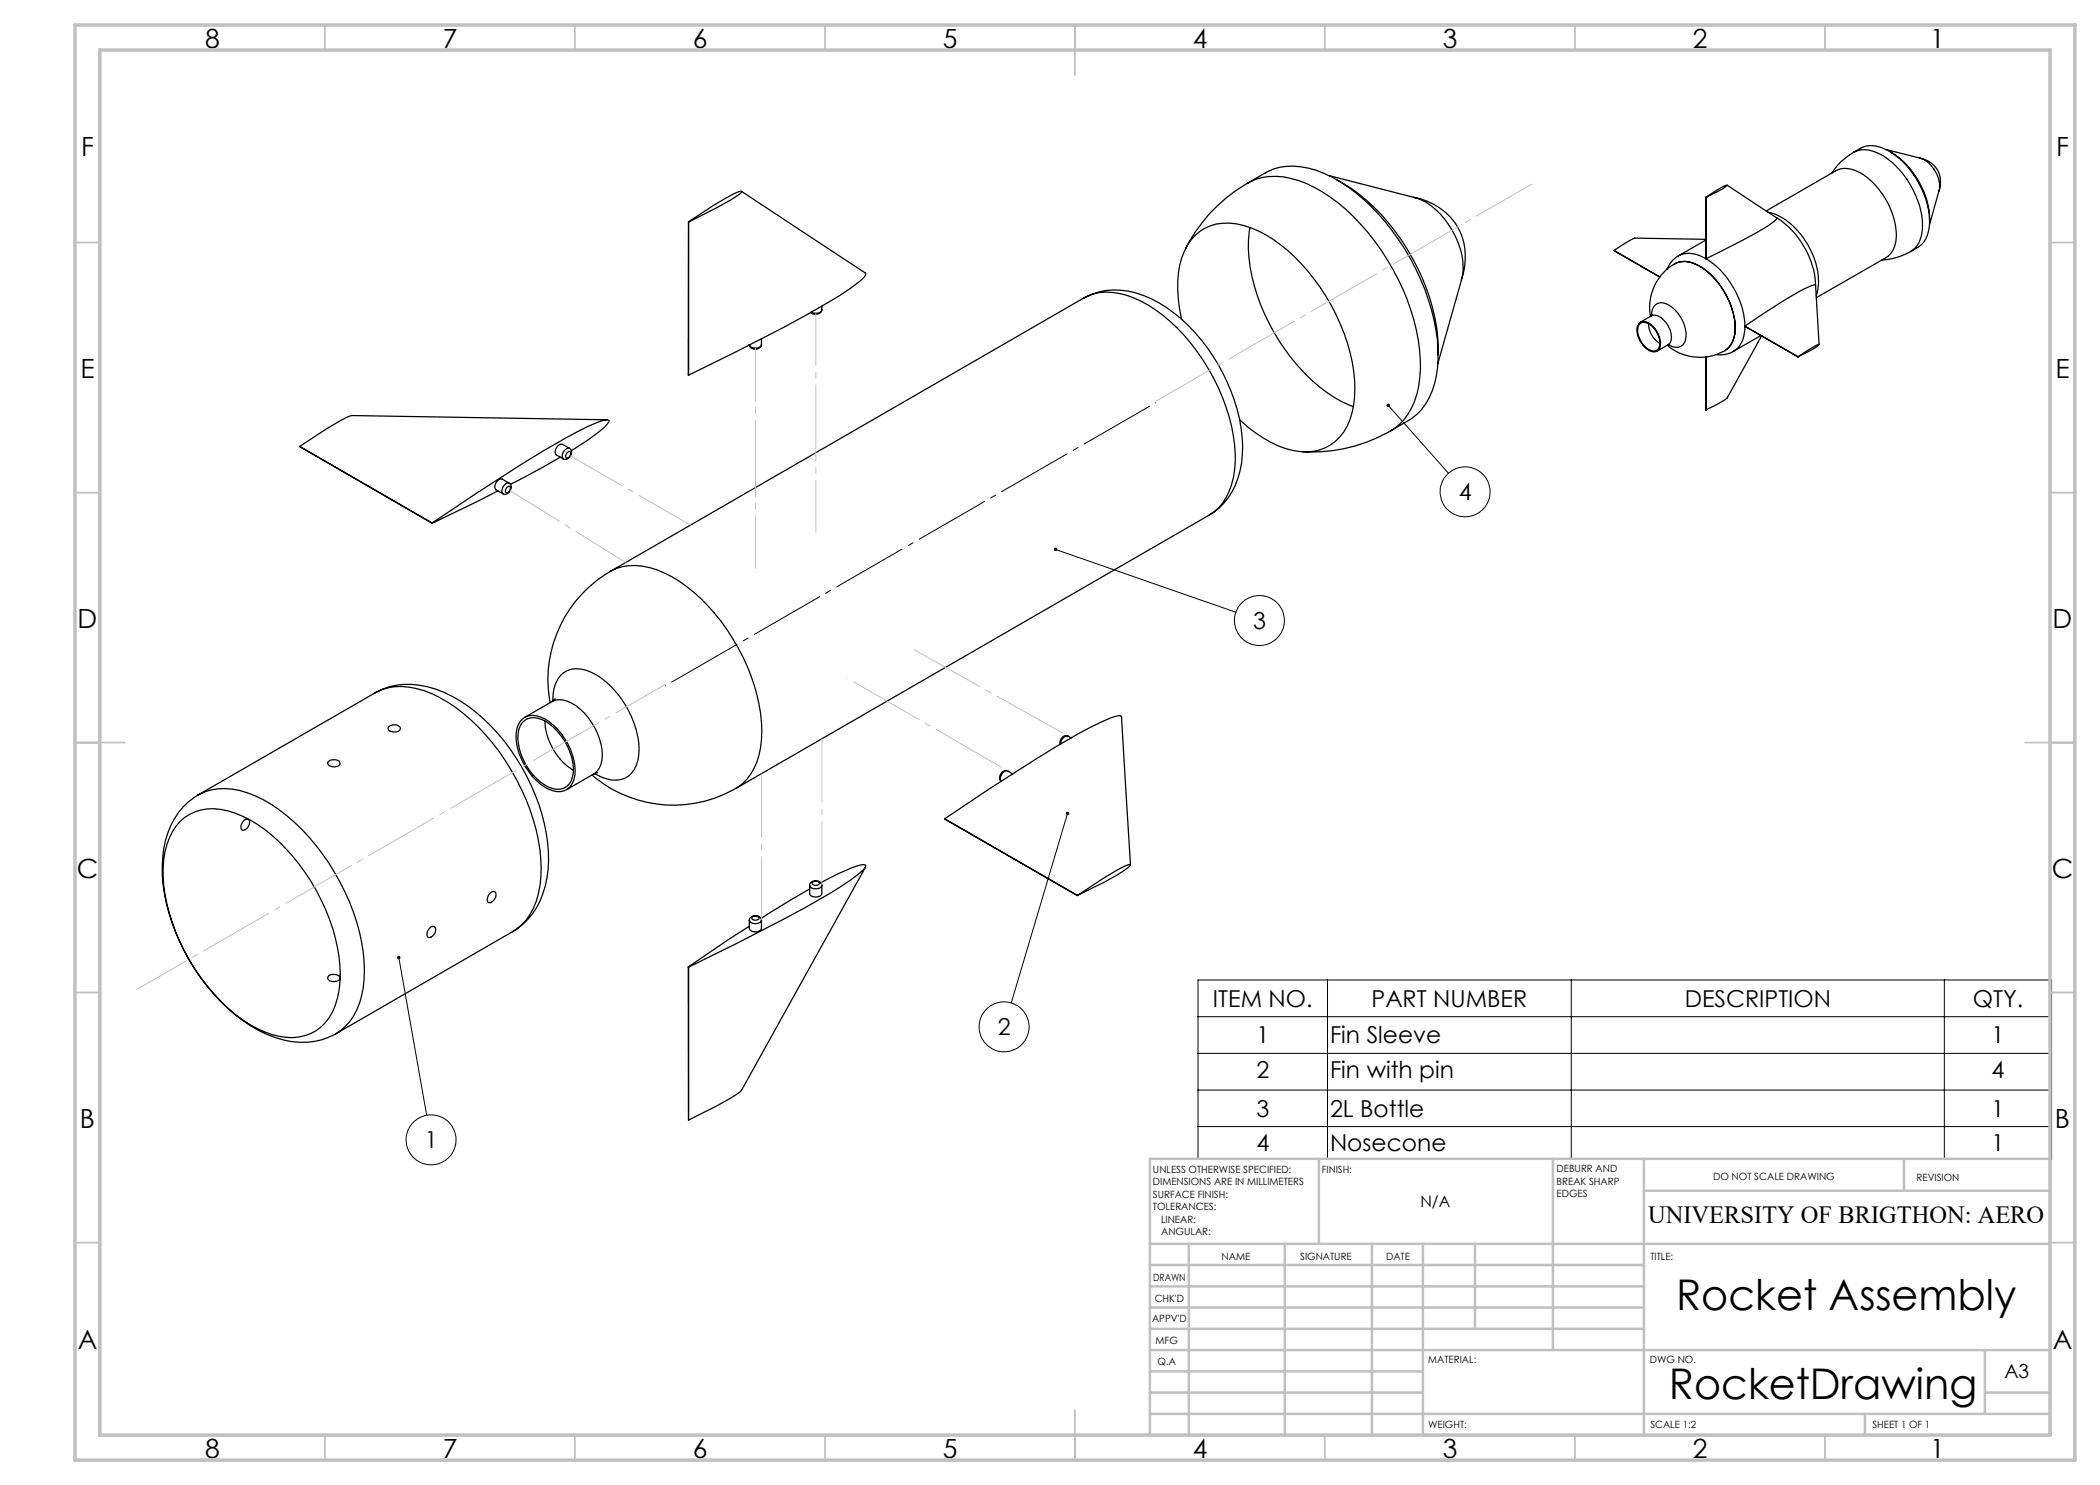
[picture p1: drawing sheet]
<svg xmlns="http://www.w3.org/2000/svg" width="420mm" height="297mm" viewBox="0 0 420 297" stroke-linecap="round" stroke-linejoin="round" font-family="sans-serif">
<g fill="none" stroke="#000" stroke-width=".25">
<path d="M148.3 38.3l24.8 16.3v.5a17.8 17.8 0 0 1-5.1 4 251.1 251.1 0 0 1-20.7 11.2l-9.6 4.7M249.6 36.6a31.3 31.3 0 0 0-12.5 13.2M249.6 36.6a17 17 0 0 1 7.8-3.3 19.1 19.1 0 0 1 12.2 4.1 46 46 0 0 1 17.9 30.6 19.9 19.9 0 0 1-2.4 12.8 10 10 0 0 1-3.4 3.3l-3.5 2M249.6 36.6a12.2 12.2 0 0 1 10.2-.5 32.4 32.4 0 0 1 13.8 10.4 45 45 0 0 1 10.5 25.4 18.7 18.7 0 0 1-2.5 11 10 10 0 0 1-3.4 3.2M265.9 35.1l17.1 4.4a13.9 13.9 0 0 1 8.1 7.8 12.7 12.7 0 0 1 1.3 8.4l-4.9 17.1M267.4 36a38.6 38.6 0 0 1 16.2 17.7 36.4 36.4 0 0 1 4 17.2M282.7 39.4a12.1 12.1 0 0 1 10.2 14.3l-.7 2.3M341.2 39.5l3-2 1.2-.5-.1 .2a15.9 15.9 0 0 1-4.1 2.3zM341.2 39.5h.1M341.2 39.5v12.2M345.4 37l9.9 6.6M370.7 30.5a12.2 12.2 0 0 0-4.3 4.1"/>
<path d="M370.7 30.5l1.4-.8a5.5 5.5 0 0 1 5.3 .3 17.5 17.5 0 0 1 8.5 14.6 5.7 5.7 0 0 1-3.8 5.7M370.7 30.5a5.5 5.5 0 0 1 5.3 .3 17.7 17.7 0 0 1 8.5 14.6 5.5 5.5 0 0 1-2.4 4.9M377.2 29.9l6.9 1.7a6.2 6.2 0 0 1 3.7 6.5l-1.9 6.8M377.9 30.2a16.6 16.6 0 0 1 8 14M384 31.6a4.9 4.9 0 0 1 3.8 6.6M137.7 44.4v30.6M137.7 44.4h.1M137.7 44.4a56.9 56.9 0 0 1 9.8-6l.7-.2 .1 .2a5.4 5.4 0 0 1-2.2 1.6zM216.8 59.6a14 14 0 0 1 13.5 .2 34.6 34.6 0 0 1 15.9 18.4 28 28 0 0 1 1.8 16 13.2 13.2 0 0 1-6.1 8.8M216.8 59.6a11.1 11.1 0 0 1 10 0 32.4 32.4 0 0 1 13.9 12.5 37.3 37.3 0 0 1 6.4 20.3 12.9 12.9 0 0 1-4.4 10l-95.5 55.3a11 11 0 0 0 4.9-8.2 32.6 32.6 0 0 0-4.5-20 36.2 36.2 0 0 0-13.3-14.2 13.4 13.4 0 0 0-10.9-1.6l-1.3 .6M216.8 59.6l-94.7 54.7M250 45.5a30.4 30.4 0 0 0 2.9 17.4 37.5 37.5 0 0 0 15.4 17.4l2.4 1"/>
<path d="M322.8 50.1l9.2 5.3zM334.9 52.8a10 10 0 0 0-4.8 10.4M334.9 52.8a4.7 4.7 0 0 1 4.9 .4 15.4 15.4 0 0 1 7.2 13 4.9 4.9 0 0 1-2 3.9M334.9 52.8a4.8 4.8 0 0 1 4.9 .4 15.6 15.6 0 0 1 7.2 13 4.9 4.9 0 0 1-2 3.9M335.7 51.2l-1.2 .9-1.1 1.8M335.7 51.2a5.3 5.3 0 0 1 5.5 .5M341.2 47.9l-14.3-.3-4.1 2.5M341.2 48l-5.5 3.2M341.2 51.7h.1M341.2 51.7a17.3 17.3 0 0 1 7.8 13.5M353.2 42.2l14-8.1a5.7 5.7 0 0 1 6.1 1.3 15.3 15.3 0 0 1 5.9 12.9 4.5 4.5 0 0 1-2 3.2l-13.9 8M353.6 42.4a13.5 13.5 0 0 1 8.7 8 11.9 11.9 0 0 1 1 8.7"/>
<path d="M355.3 43.6h.1a2.04 2.04 0 0 1-1.3 1.2l-5.3 3.1-7.6 3.8M355.3 43.6a17.3 17.3 0 0 1 7.8 13.4M382.1 50.3a12.9 12.9 0 0 1-5.7 1.7M149.9 68.9a1.4 1.4 0 0 0 2.4 0 1.26 1.26 0 0 1-1.2 .9 1.26 1.26 0 0 1-1.2-.9zM152.3 67.8v1.1M164.4 61.9a1.31 1.31 0 0 1-2.3 .6M164.4 61.9a1.43 1.43 0 0 1-2.2 .5M164.4 61.2v.7M236.4 63.9a24.2 24.2 0 0 1-.1-12.3 9.4 9.4 0 0 1 12.4-6.5 26.5 26.5 0 0 1 12.9 9.2 40.1 40.1 0 0 1 9.3 21.9 17.2 17.2 0 0 1-2.2 10.3 9.3 9.3 0 0 1-10.1 3.6 24.1 24.1 0 0 1-10.7-6.2M327.7 64.8a1.56 1.56 0 0 1 2.3 0 5 5 0 0 1 2 4.7 1.4 1.4 0 0 1-2.4 .5 4.8 4.8 0 0 1-2-5zM327.9 64.9a1.76 1.76 0 0 1 2.6 .4 3.9 3.9 0 0 1 1.1 4.5 1.59 1.59 0 0 1-2.2-.2 4.5 4.5 0 0 1-1.7-4.5zM329.7 64.7a4.8 4.8 0 0 0 2.3 4"/>
<path d="M330.2 63.2a2.21 2.21 0 0 1 2.6 .9 4.3 4.3 0 0 1 1.2 4.4l-.4 .5M330.2 63.2l-2.1 1.2M330.3 63.1a2.13 2.13 0 0 1 1-2.3 2.13 2.13 0 0 1 2.5 .2 7.1 7.1 0 0 1 3.3 6.9 1.93 1.93 0 0 1-2.9 1.3l-.5-.2M330.5 62.9l-.3 .3M333.4 69a10.1 10.1 0 0 0 11.6 1.1M333.6 69l-2.2 1.2M333.9 68.9l-.3 .1M341.2 71.4v10.6M346.7 70.3l-1.7 .6h-1.8M349 65.2l7.1-4.7 5.4-3a2.4 2.4 0 0 1 1.6-.5l.7 11.9M349 65.2a5.3 5.3 0 0 1-2.3 5.1M349 65.2l10.6 6.2"/>
<path d="M349 65.2v.1M352.2 67.1l-5.5 3.2M352.3 67.2l-6.9 12.5-1.9 1.2-2.3 1.1M359.6 71.4l2.1-1.4 2.1-1.1-1 .8zM359.6 71.4h.1M59.9 89.3l26.5 15.4M59.9 89.3l26.5 15.3M59.9 89.3h.1M99.5 96.2l.3-.3 .6-.1 1.4 .9a1.41 1.41 0 0 0-1.2 2.1l-1.4-.8a1.25 1.25 0 0 1 .3-1.8zM99.6 98.2l-13.2 6.5M101.4 97.5l.6-.2a.83 .83 0 0 1-.8 1.2 .68 .68 0 0 1 .2-1zM101.8 96.7a1.28 1.28 0 0 1 .3 1.5 1.28 1.28 0 0 1-1.3 .6l-.2-.1"/>
<path d="M112 91.4l-9.9 5.5M113.5 90.5l.5-.2a.85 .85 0 0 1-.7 1.3l-.1-.6zM113.9 89.7a1.27 1.27 0 0 1 .2 1.5 1.27 1.27 0 0 1-1.4 .6M113.9 89.7l-1.4-.8a1.41 1.41 0 0 0-1.2 2.1l1.4 .8M113.9 89.7a1.41 1.41 0 0 0-1.2 2.1M114.3 90.1a26.3 26.3 0 0 0 7.4-5.6l.1-.4-.4-.1a16.4 16.4 0 0 0-6 2.4 227.8 227.8 0 0 0-20.1 12.2l-8.9 6M121.4 84l-51-.9a5.9 5.9 0 0 0-2.5 1.1l-8 5.1M278.2 86.1a31.5 31.5 0 0 1-17.7 4.2M341.2 82h.1M86.4 104.6v.1M122.1 114.3a25.1 25.1 0 0 0-12.1 26.2M75 138.6a14.1 14.1 0 0 1 12.2-.7 33.1 33.1 0 0 1 16 13.7 37 37 0 0 1 6.4 22.5 15.7 15.7 0 0 1-6.2 11.7l-.8 .5"/>
<path d="M75 138.6a11.5 11.5 0 0 1 9.8-.5 33.6 33.6 0 0 1 15 12.2 42 42 0 0 1 8.4 23.4 15.2 15.2 0 0 1-3.9 11.3l-1.8 1.3-35.3 20.5a12.1 12.1 0 0 0 5.4-9.2 35.4 35.4 0 0 0-4.6-21.2 40.5 40.5 0 0 0-15.4-16.5 15.4 15.4 0 0 0-10.3-1.9l-1.2 .3-1.5 .7M75 138.6l-35.4 20.4M111 139.7l-.6 .6M39.6 159a15.2 15.2 0 0 0-7 12.3 35.5 35.5 0 0 0 5.2 20.7 36.1 36.1 0 0 0 15.5 14.8 15.4 15.4 0 0 0 13.7 .1l.2-.2M65.7 152.3a1.64 1.64 0 0 1 2.3 .2 1.03 1.03 0 0 1-1.5 .8 .96 .96 0 0 1-1-.8zM77.8 145.3a1.41 1.41 0 0 1 2.3 .5 1.51 1.51 0 0 1-2.5 0zM104.4 144.6a3.2 3.2 0 0 1 4.1-.6 11.9 11.9 0 0 1 6.2 10.6 3.2 3.2 0 0 1-3.4 3.3 9 9 0 0 1-6.1-4.9 9.2 9.2 0 0 1-1.2-7.8zM104.5 143.8a3.9 3.9 0 0 1 4.5 0 12.8 12.8 0 0 1 6 11.3 3.4 3.4 0 0 1-5.3 2.7 12.8 12.8 0 0 1-6.5-11 4.1 4.1 0 0 1 1.3-3zM109 144.2a12.1 12.1 0 0 0 5.7 9.9M110.4 140.3a4 4 0 0 1 4 .3 12.7 12.7 0 0 1 6 11.4 3.8 3.8 0 0 1-1.7 2.8M110.4 140.3l-5.4 3.2M110.6 140.1a6.9 6.9 0 0 1 2.1-5.6 5.3 5.3 0 0 1 5.4-.1 18.6 18.6 0 0 1 9.7 14.3 7.4 7.4 0 0 1-2.1 6.6 6.1 6.1 0 0 1-6.7-.5"/>
<path d="M118.4 155a25 25 0 0 0 28.8 2.7M118.7 154.8l-5.4 3.1M119.6 154.5l-.9 .3M200.4 154.4a1.04 1.04 0 0 1 1.1-.2 1.41 1.41 0 0 0-1.2 2.1 1.2 1.2 0 0 1 .1-1.9zM201.5 154.2l1 .6M213.6 147.2a1.3 1.3 0 0 0-1.6 1.7M214.2 147.6l-.6-.4a1.5 1.5 0 0 0-1.5 1.6M36 164.3a9.6 9.6 0 0 1 9.6-2.1 26.4 26.4 0 0 1 12.9 9 39.1 39.1 0 0 1 9.6 23.7 13.6 13.6 0 0 1-3.9 10.5 10 10 0 0 1-9.8 1.5 27.6 27.6 0 0 1-12.9-9.7 39.4 39.4 0 0 1-8.9-21.9 14.8 14.8 0 0 1 3.4-11zM48.7 164.2a.71 .71 0 0 1 1.2-.1 1.59 1.59 0 0 1-1.4 1.9 1.25 1.25 0 0 1 .2-1.8zM97.9 178.7a.74 .74 0 0 1 1.3-.1 1.63 1.63 0 0 1-1.4 1.9 1.25 1.25 0 0 1 .1-1.8zM161.9 177.1a1.26 1.26 0 0 1 1.2-1 1.26 1.26 0 0 1 1.3 1M161.9 177.8l-9.7 5.9"/>
<path d="M161.9 177.1v1.6a1.4 1.4 0 0 0 2.5 0v-1.6M161.9 177.1a1.44 1.44 0 0 0 2.4 .2l.1-.2M162.5 176.5l.7-.3a.52 .52 0 0 1 .6 .6l-.4 .3h-.5l-.4-.3zM164.1 176.6a39.6 39.6 0 0 1 8.2-3.6h.7l.1 .4a17.8 17.8 0 0 1-5.1 4 231.7 231.7 0 0 1-20.7 11.3l-9.6 4.7M173.1 173.5l-24.8 44.5M188.9 163.8a338.5 338.5 0 0 1 29-18.2l4.4-2.1 1.6-.4 .4 .2 1.8 29.7M188.9 163.8l26.6 15.3M215.5 179.1a52.6 52.6 0 0 1 10-6.1l.6-.1-.1 .3a7.8 7.8 0 0 1-2.5 1.8zM215.5 179.1h.1M65.7 195.2a1.7 1.7 0 0 1 2.3 .2 1.06 1.06 0 0 1-1.5 .9 .73 .73 0 0 1-.8-.3 .73 .73 0 0 1 0-.8zM85.9 185.7a.7 .7 0 0 1 1.2-.1 1.57 1.57 0 0 1-1.4 1.9 1.21 1.21 0 0 1 .2-1.8zM137.7 193.4h.1"/>
<path d="M137.7 193.4v30.6M149.9 184a1.26 1.26 0 0 1 1.2-.9 1.26 1.26 0 0 1 1.2 .9M149.9 185.2l-12.2 8.2M149.9 184v1.7a1.44 1.44 0 0 0 2.3 .2l.1-1.9M149.9 184a1.4 1.4 0 0 0 2.4 0M150.6 183.3l.7-.1 .5 .4a.83 .83 0 0 1-1.4 0zM148.3 218a4.6 4.6 0 0 1-2.2 1.6l-8.4 4.4M137.7 224h.1"/>
</g>
<g fill="none" stroke="#000" stroke-width=".2">
<path d="M277.6 81.1l12.1 13.5M211.1 109.9l36.1 12.5M213.5 162.7l-11.3 37.9M79.8 191.5l5.5 31.6M239.6 196h170.7v35.8h-170.7zM265.5 196v35.8M314.3 196v35.8M388.9 196v35.8M239.6 203.3h170.7M239.6 210.7h170.7M239.6 218h170.7M239.6 225.3h170.7"/>
<circle cx="293" cy="98.4" r="5"/>
<circle cx="251.9" cy="124.1" r="5"/>
<circle cx="200.8" cy="205.4" r="5"/>
<circle cx="86.2" cy="228" r="5"/>
</g>
<path d="M231.2 80.5l-98.2 56.7" fill="none" stroke="#000" stroke-width=".2" stroke-dasharray="15.2 1.3 1.3 1.3" stroke-dashoffset="-1.4" stroke-linecap="butt"/>
<path d="M133.1 136.8l-105.8 61.1" fill="none" stroke="#c0c0c0" stroke-width=".2" stroke-dasharray="15.2 1.3 1.3 1.3" stroke-dashoffset="3.7" stroke-linecap="butt"/>
<path d="M231.2 80.2l75.2-43.4" fill="none" stroke="#c0c0c0" stroke-width=".2" stroke-dasharray="15.2 1.3 1.3 1.3" stroke-dashoffset="2.3" stroke-linecap="butt"/>
<path d="M151.1 69.6v44.1" fill="none" stroke="#c0c0c0" stroke-width=".2" stroke-dasharray="15.2 1.3 1.3 1.3" stroke-dashoffset="4.6" stroke-linecap="butt"/>
<path d="M163.2 62.6v43.9" fill="none" stroke="#c0c0c0" stroke-width=".2" stroke-dasharray="15.2 1.3 1.3 1.3" stroke-dashoffset="4.7" stroke-linecap="butt"/>
<path d="M201.6 154.2l-32.1-18.5" fill="none" stroke="#c0c0c0" stroke-width=".2" stroke-dasharray="15.2 1.3 1.3 1.3" stroke-dashoffset="-1.4" stroke-linecap="butt"/>
<path d="M213.6 147.2l-31.8-17.8" fill="none" stroke="#c0c0c0" stroke-width=".2" stroke-dasharray="15.2 1.3 1.3 1.3" stroke-dashoffset="-1.1" stroke-linecap="butt"/>
<path d="M164.4 177.1v-29.4M152.3 184v-29.3" fill="none" stroke="#c0c0c0" stroke-width=".2" stroke-dasharray="15.2 1.3 1.3 1.3" stroke-dashoffset="2.5" stroke-linecap="butt"/>
<path d="M102 98.1l23.1 14.4" fill="none" stroke="#c0c0c0" stroke-width=".2" stroke-dasharray="15.2 1.3 1.3 1.3" stroke-dashoffset="3.5" stroke-linecap="butt"/>
<path d="M114 91.1l24.1 13.9" fill="none" stroke="#c0c0c0" stroke-width=".2" stroke-dasharray="15.2 1.3 1.3 1.3" stroke-dashoffset="3.3" stroke-linecap="butt"/>
<g fill="none" stroke="#c0c0c0" stroke-width=".35">
<path d="M65 5v5M115 5v5M165 5v5M215 5v10M265 5v5M315 5v5M365 5v5M15 48.5h5M410 48.5h5M15 98.5h5M410 98.5h5M15 148.5h10"/>
<path d="M405 148.5h10M15 198.5h5M410 198.5h5M15 248.5h5M410 248.5h5M65 287v5M115 287v5M165 287v5M215 282v10M265 287v5M315 287v5M365 287v5"/>
</g>
<g fill="none" stroke="#c0c0c0" stroke-width=".5">
<path d="M263.8 231.8v17M310.6 231.8v38.2M328.8 231.8v55.2M328.8 238.2h81.2M380.8 231.8v6.4M410 231.8h-180v55.2M230 248.8h180M230 257.3h98.8M230 253h98.8M237.8 248.8v38.2M257 248.8v38.2M274.4 248.8v38.2"/>
<path d="M284.6 248.8v38.2M295 248.8v17M230 265.8h98.8M230 261.5h98.8M230 278.5h54.6M230 274.3h54.6M230 270h180M397 278.5h13M397 270v12.8M230 282.8h180M373 282.8v4.2"/>
</g>
<path d="M15 5h400v287h-400zM20 10h390v277h-390z" fill="none" stroke="#c0c0c0" stroke-width=".7"/>
<path d="M277.4 80.8a.33 .33 0 0 0 0 .6 .33 .33 0 0 0 .5-.3 .33 .33 0 0 0-.4-.3l.1 .3zM210.9 109.6l-.1 .1 .3 .2-.3-.2a.34 .34 0 0 0 .3 .5 .34 .34 0 0 0 .3-.4 .34 .34 0 0 0-.5-.2zM79.6 191.2a.33 .33 0 0 0 0 .6 .33 .33 0 0 0 .5-.3 .33 .33 0 0 0-.4-.3l.1 .3-.1-.3zM213.3 162.4a.33 .33 0 0 0-.1 .5 .33 .33 0 0 0 .6 0 .33 .33 0 0 0-.2-.5l-.1 .3 .1-.3z" fill="#000"/>
<g font-size="8.5">
<text x="335.2" y="262">Rocket Assembly</text>
<text x="333.8" y="279.7">RocketDrawing</text>
</g>
<g font-size="5.3">
<text x="41" y="9.5">8</text>
<text x="88.5" y="9.5">7</text>
<text x="138.5" y="9.5">6</text>
<text x="188.5" y="9.5">5</text>
<text x="238.5" y="9.5">4</text>
<text x="288.5" y="9.5">3</text>
<text x="338.5" y="9.5">2</text>
<text x="386" y="9.5">1</text>
<text x="16.2" y="31.3">F</text>
<text x="411.2" y="31.3">F</text>
<text x="16.1" y="75.5">E</text>
<text x="411.1" y="75.5">E</text>
<text x="15.5" y="125.5">D</text>
<text x="410.5" y="125.5">D</text>
<text x="15.4" y="175.5">C</text>
<text x="410.4" y="175.5">C</text>
<text x="16" y="225.5">B</text>
<text x="411" y="225.5">B</text>
<text x="15.5" y="269.8">A</text>
<text x="410.5" y="269.8">A</text>
<text x="41" y="291.5">8</text>
<text x="88.5" y="291.5">7</text>
<text x="138.5" y="291.5">6</text>
<text x="188.5" y="291.5">5</text>
<text x="238.5" y="291.5">4</text>
<text x="288.5" y="291.5">3</text>
<text x="338.5" y="291.5">2</text>
<text x="386" y="291.5">1</text>
</g>
<text font-size="4.9" x="329.6" y="244.5">UNIVERSITY OF BRIGTHON: AERO</text>
<g font-size="4.7">
<text x="291.7" y="100">4</text>
<text x="250.6" y="125.8">3</text>
<text x="242.6" y="201.3">ITEM NO.</text>
<text x="274.3" y="201.3">PART NUMBER</text>
<text x="336.9" y="201.3">DESCRIPTION</text>
<text x="394.6" y="201.3">QTY.</text>
<text x="199.5" y="207">2</text>
<text x="251.3" y="208.7">1</text>
<text x="266" y="208.7">Fin Sleeve</text>
<text x="398.3" y="208.7">1</text>
<text x="251.3" y="215.6">2</text>
<text x="266" y="215.6">Fin with pin</text>
<text x="398.3" y="215.6">4</text>
<text x="251.3" y="223.3">3</text>
<text x="266" y="223.3">2L Bottle</text>
<text x="398.3" y="223.3">1</text>
<text x="84.9" y="229.6">1</text>
<text x="251.3" y="230.3">4</text>
<text x="266" y="230.3">Nosecone</text>
<text x="398.3" y="230.3">1</text>
</g>
<text font-size="3.9" x="400.9" y="275.5">A3</text>
<text font-size="3.2" x="284.1" y="241.4">N/A</text>
<g font-size="2">
<text x="230.6" y="234.6">UNLESS OTHERWISE SPECIFIED:</text>
<text x="230.6" y="237.1">DIMENSIONS ARE IN MILLIMETERS</text>
<text x="230.6" y="239.6">SURFACE FINISH:</text>
<text x="264.4" y="234.6">FINISH:</text>
<text x="311.3" y="234.5">DEBURR AND</text>
<text x="311.3" y="237">BREAK SHARP</text>
<text x="311.3" y="239.5">EDGES</text>
<text x="342.6" y="236">DO NOT SCALE DRAWING</text>
<text x="383.3" y="236.2">REVISION</text>
<text x="230.6" y="242.1">TOLERANCES:</text>
<text x="232.2" y="244.6">LINEAR:</text>
<text x="232.2" y="247.1">ANGULAR:</text>
<text x="244.3" y="252">NAME</text>
<text x="260" y="251.9">SIGNATURE</text>
<text x="277.2" y="251.9">DATE</text>
<text x="330.1" y="251.9">TITLE:</text>
<text x="230.6" y="256.1">DRAWN</text>
<text x="230.9" y="260.3">CHK'D</text>
<text x="230.4" y="264.4">APPV'D</text>
<text x="231.1" y="268.8">MFG</text>
<text x="231.5" y="273">Q.A</text>
<text x="285.6" y="272.5">MATERIAL:</text>
<text x="330" y="272.5">DWG NO.</text>
<text x="285.6" y="285.5">WEIGHT:</text>
<text x="330.1" y="285.6">SCALE 1:2</text>
<text x="374.5" y="285.6">SHEET 1 OF 1</text>
</g>
</svg>
